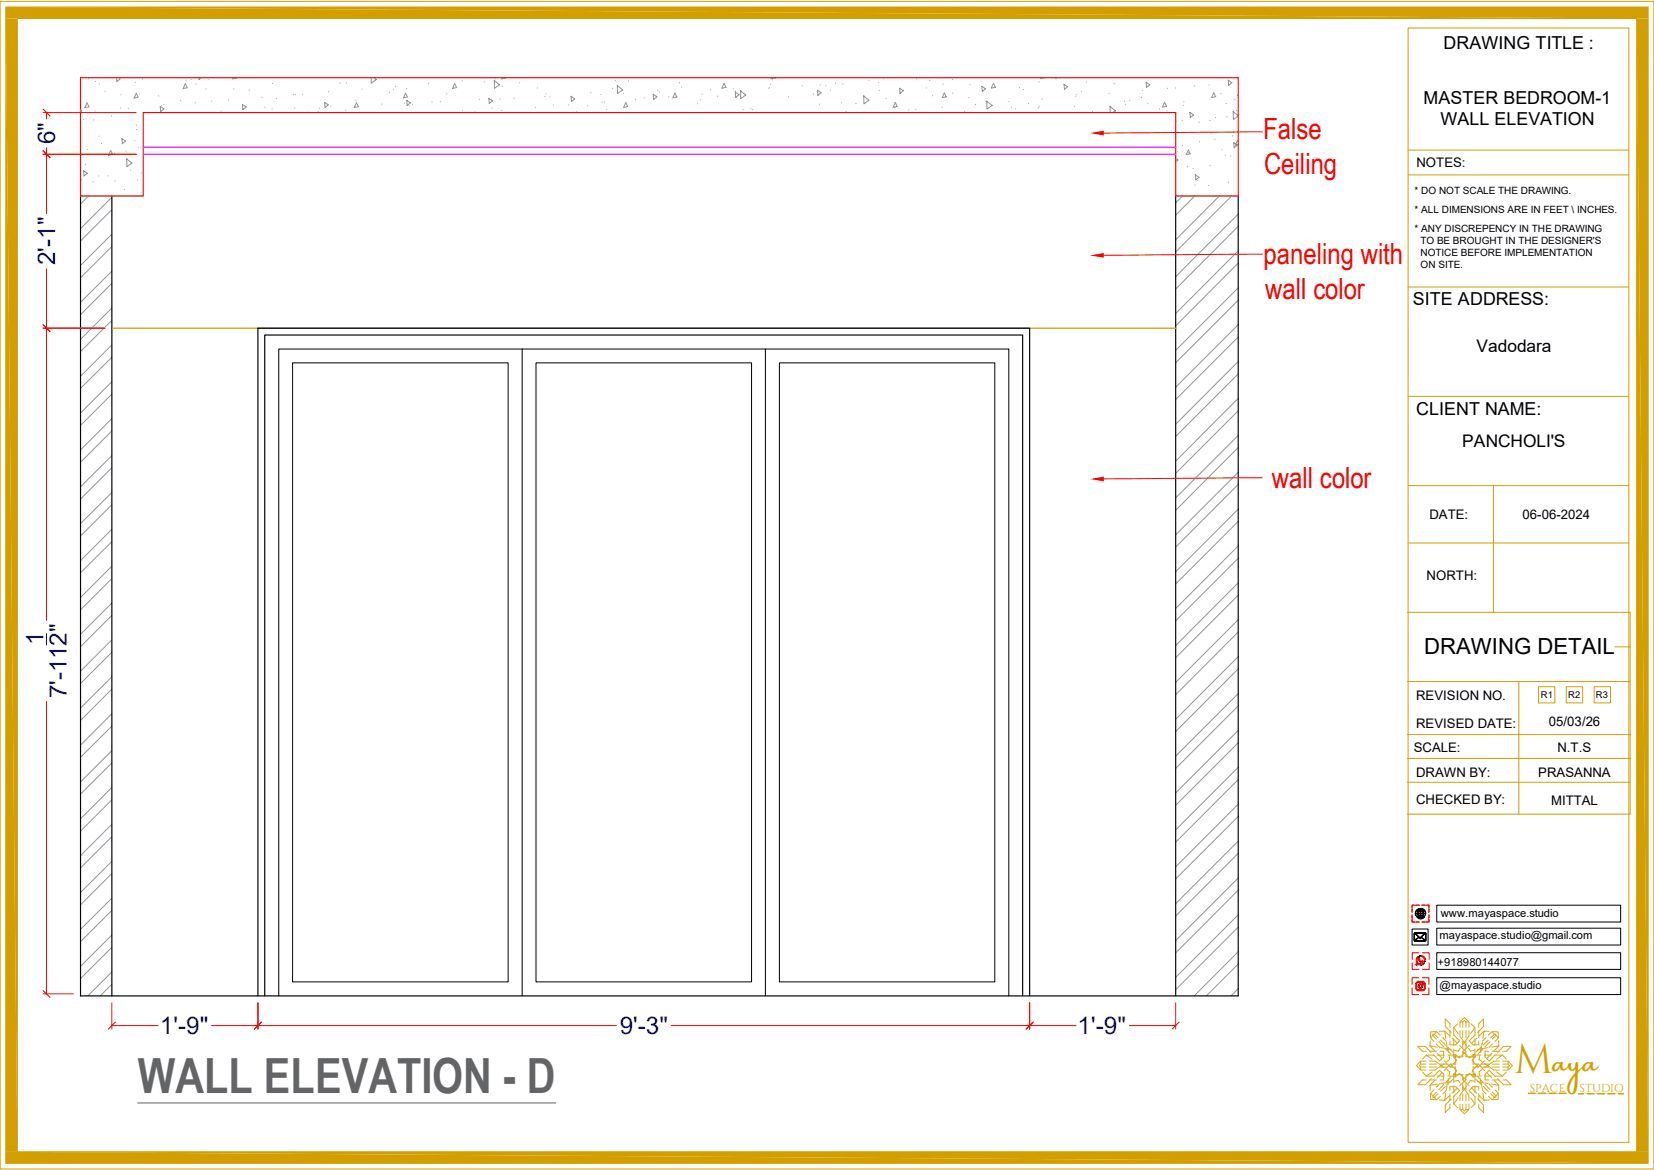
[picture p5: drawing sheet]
<svg xmlns="http://www.w3.org/2000/svg" width="420mm" height="297mm" viewBox="0 0 420 297" stroke-linecap="round" stroke-linejoin="round" font-family="sans-serif">
<g fill="none" stroke="#939598" stroke-width=".25">
<path d="M22.5 20h.1M29.6 19.7l.1 1 .8-.7M30.1 19.7l.4 .3M50.5 19.7v.5l.6-.5M60 19.7v.2l-1 .1 .1-.3M63.1 19.7l-.1 .1M72.8 19.8h.1M86.1 19.8h.1M94.2 19.7l.1 1.3M95 19.7l.5 .5-1.2 .9M125.8 19.8v.1M128.4 19.7l-1 .3 .1-.3"/>
<path d="M196.8 19.7l-1 .3 .1-.3M224.3 19.9h.1M232.8 20h.1M265.2 19.7l-1 .2 .1-.2M268.1 19.9h.1M269.4 19.7h.1M20.4 27.9l.3 .3-.3 .2M21.2 30.3h.1M22.1 26.1l.5 1-1.1 .2zM22.3 37.9v.1M23.7 30.4v.1M24.1 28.2h.1"/>
<path d="M24.2 20.7h.1M25.1 34.5v.1M25.2 21.3h.1M25.8 36.4h.1M26.7 23.2h.1M27.7 39.2v.1M28.1 38.2l.5 1-1 .2zM28.3 29.4v.1M29.2 38.9h.1M30.6 27.4v.1M30.7 24v.1M30.9 35.2l1 .6-.8 .7z"/>
<path d="M32 38.3v.1M32.6 27.5h.1M34.2 35.7h.1M34.3 20.9h.1M34.6 23.7l.5 1-1.1 .2zM34.7 31.8h.1M34.7 32.9h.1M35.2 37.4h.1M35.3 23.9v.1M36.2 20v.1M40.2 24.3v.1M40.7 27l.9 .6-.8 .7z"/>
<path d="M41.1 26.8h.1M41.6 26.5h.1M45.9 25.5v.1M47 21.3l.5 1-1 .2zM47.3 20.3v.1M48.6 20.1v.1M49.6 26.1h.1M49.7 21.3v.1M52.3 22.6h.1M53 20.1h.1M53.8 25.7h.1M56.1 28.2h.1"/>
<path d="M58 25.4h.1M59.4 22.6h.1M61.6 26.5l.9 .6-.8 .7zM63.3 22.9h.1M66.5 24.7h.1M67.3 27.2h.1M69.1 27.6v.1M69.2 21.2h.1M70.2 25h.1M74.5 24h.1M74.8 27.4h.1M75 24h.1"/>
<path d="M76.8 24v.1M78.1 28.6h-.1M80.8 28.4h.1M81.1 27.4v.1M82.4 26l1 .6-.9 .7zM83.4 23.3h.1M84 27h.1M86.4 21.1h.1M87.8 28h.1M88 21v.1M90.4 25.4h.1M90.5 26.1l.5 1-1 .2z"/>
<path d="M91.9 22.6h.1M96.9 26.4v.1M98.9 23.5h.1M99.9 22.6h.1M100.4 21.9h.1M102.7 26.2h.1M103 23.7l.5 .9-1.1 .2zM103.2 22.5v.1M103.3 25.5l.9 .6-.8 .7zM103.9 26.9h.1M104.7 26.6h.1M108.8 21.2v.1"/>
<path d="M109.7 25.9v.1M111.8 25.8h.1M113.5 23.8h.1M115.4 21.2l.6 1-1.1 .2zM117.3 20.5h.1M117.4 28.1v.1M120.6 28.4h.1M121.7 25.2h.1M123 20.8h.1M124.1 25l1 .6-.9 .7zM124.8 25.2h.1M124.9 27.4h.1"/>
<path d="M125.5 20.3l.1 2M125.5 20.4l1.3 1.1-1.2 .9M127 25.1h.1M127.4 28v.1M127.6 22h.1M130.5 24.9v.1M131.9 21h.1M135.9 27.3h.1M136.5 22.3v.1M138.3 24.4v.1M138.6 23.8h.1M139.7 24.6h.1"/>
<path d="M140.5 26.6v.1M144.4 26.6v.1M145 24.5l.9 .6-.8 .7zM146.5 28.6l-.1-.2v.2M149.2 26.8v.1M150 23.5h.1M152.6 24h.1M152.9 25.9v.1M153.5 25.9h.1M154.1 27.8v.1M155.6 22.4h.1M156.2 20.4v.1"/>
<path d="M156.8 21.6v2M156.8 21.8l1.3 1-1.3 .9M158.3 23.7v.1M158.9 26l.5 1.1-1 .2zM159.6 20.5v.1M161.3 25.2v.1M163.6 24.8v.1M165.9 23.9l.9 .7-.8 .7zM167 22.9h.1M167.5 23.3v.1M169.8 24.6h.1M171.4 23.6l.5 1-1 .2z"/>
<path d="M172.6 21h.1M173.1 22.1h.1M177.1 26.3v.1M177.9 25.3v.1M178.3 23.9h.1M180.4 22.8h.1M182.2 24.4h.1M183.9 21.2l.5 1-1.1 .2zM186.2 22.5v.1M186.6 23.2v.1M186.7 23.4l1 .6-.9 .7zM186.8 23.2h.1"/>
<path d="M188 22.9l.1 2M188 23.1l1.4 1-1.3 1M188.7 27.8h.1M190.7 27.6h.1M191.1 27.8v.1M195.2 22.5h.1M195.3 22.1v.1M195.7 21.4h.1M196.2 20.2v.1M200.2 24.6h.1M203.7 21.8h.1M206.5 23.8v.1"/>
<path d="M207.6 22.9l.9 .6-.8 .7zM208.1 26.4v.1M208.3 21.5v.1M209.7 21.8h.1M210.9 22.9h.1M212.2 21.1h.1M213.7 26.1h.1M214 21.3h.1M214.9 28.6l-.1-.2v.2M217.3 26.2v.1M219.3 24.3l.1 1.9M219.3 24.4l1.3 1-1.2 1"/>
<path d="M220.6 20.4h.1M223.1 20.9v.1M223.3 22.9v.1M225 25v.1M227.2 27.3h.1M227.3 26l.5 1-1 .2zM228.4 22.4l1 .6-.8 .7zM230.8 27.9h.1M232.5 27.7v.1M235.2 22.3v.1M236.1 20.4h.1M236.8 24.3h.1"/>
<path d="M239.2 27.2h.1M239.5 21.3v.1M239.8 23.6l.5 1-1 .2zM241.9 20.1v.1M241.9 23.6v.1M244.9 28.2v.1M246 24.8h.1M246.3 21.5h.1M247.7 26.5h.1M249.3 21.9l.9 .6-.8 .7zM250.3 25.8h.1M250.6 25.6v2"/>
<path d="M250.6 25.7l1.3 1.1-1.2 .9M252.3 21.2l.5 .9-1.1 .3zM256.2 25.8h.1M256.9 27.2h.1M257.9 27.6v.1M258.9 22.2v.1M259.8 22.7h.1M261.2 26.2v.1M263.7 27.4h.1M263.8 20.8h.1M263.9 27v.1M264.6 25.1h.1"/>
<path d="M270.2 21.4l.9 .6-.8 .7zM272.8 27v.1M273.1 24.4h.1M273.4 24h.1M274.7 23.2v.1M275.8 20.8v.1M277.4 28.3v.1M281.6 23.7h.1M281.9 26.9v1.7M281.9 27.1l1.3 1-.7 .5M282.9 21.2v.1M283.3 28.6v-.2l-.1 .2"/>
<path d="M285.5 25.7h.1M285.8 26.5h.1M286.9 25.5v.1M289.9 24.7v.1M290.1 23h.1M291 20.9l1 .6-.9 .7zM291.5 26.2h.1M294.4 27.6v.1M295.7 26l.5 1-1 .2zM296.3 28.1v.1M296.5 22.4h.1M298.5 22.3v.1"/>
<path d="M298.9 38.4v.1M300.2 30.5v.1M300.3 36.9v.1M300.5 26.7v.1M300.6 25.8h.1M301.8 38.1l.4 1-1 .1zM301.8 38.7v.1M302.1 28.5l1 .7-.8 .6zM303.3 21.8h.1M304.5 31v.1M304.6 36h.1M307 21.6h.1"/>
<path d="M307.3 30.6h.1M307.6 33.7v.1M308.2 23.5l.5 1.1-1 .2zM308.5 35.3v.1M308.7 29.8h.1M310 23.7v.1M310.3 38v.1M311.1 39.4h.1M311.4 26.2v.1M311.5 29.6h.1M311.9 20.4l.9 .6-.8 .7zM312.5 39.6v.1"/>
<path d="M313 34.5h.1M313.1 28.2l.1 2M313.1 28.4l1.3 1-1.2 1M313.3 33.5v.1M313.3 36.2l.9 .6-.8 .7zM313.6 25.2v.1M314 28v.1M314.2 24.2h.1M314.4 36l-.2-.4-.5 1.2 .7-.1M20.7 45.6v.1M21.2 43.3l.9 .7-.8 .7zM21.7 41.7v.1"/>
<path d="M22.5 49.7l-2.1 2.1M23.6 46.1v.1M25.1 44.7h.1M27.4 44.6v.1M28.4 50.1l-8 7.9M28.4 59.4l-8 8M28.4 53.2l-8 8M29.2 45.9v.1M31.6 48.1h.1M32.2 40.2v2M32.2 40.3l1.3 1.1-1.3 .9M33.2 43.2h.1"/>
<path d="M34.9 45.7h.1M35.9 43.9h.1M298.5 40.2l.6 .4-.6 .5M300.3 49.7l-1.8 1.8M301.5 42.3h.1M302.9 42.8h.1M303.4 49.7l-4.9 4.9M303.4 46.9v.1M303.5 44.4l1 .6-.8 .7zM304.2 45.8h.1M306.9 47.1h.1M307.3 42v.1"/>
<path d="M309.6 49.7l-11.1 11.2M312 46.2v.1M312.8 49.7l-14.3 14.3M314.4 54.4l-15.9 15.8M314.4 57.4l-15.9 16M28.4 68.8l-8 8M28.4 78.2l-8 7.9M28.4 62.6l-8 7.9M28.4 71.9l-8 8M314.4 63.7l-15.9 15.9M314.4 73.1l-15.9 15.8M314.4 66.8l-15.9 15.9"/>
<path d="M314.4 76.2l-15.9 15.9M28.4 87.5l-8 8M28.4 96.9l-8 8M28.4 81.3l-8 7.9M28.4 90.7l-8 7.9M314.4 82.4l-15.9 15.9M314.4 91.8l-15.9 15.9M314.4 85.6l-15.9 15.8M314.4 94.9l-15.9 15.9M28.4 106.3l-8 7.9M28.4 115.7l-8 7.9M28.4 100l-8 8"/>
<path d="M28.4 109.4l-8 7.9M28.4 118.7l-8 8M314.4 110.5l-15.9 15.9M314.4 119.9l-15.9 15.9M314.4 113.6l-15.9 15.9M314.4 101.1l-15.9 16M314.4 104.3l-15.9 15.8M28.4 125l-8 7.9M28.4 134.4l-8 7.9M28.4 128.1l-8 8M28.4 137.5l-8 7.9M314.4 129.2l-15.9 15.9"/>
<path d="M314.4 138.6l-15.9 15.9M314.4 123l-15.9 15.9M314.4 132.4l-15.9 15.9M28.4 143.7l-8 8M28.4 153.1l-8 7.9M28.4 146.9l-8 7.9M28.4 156.2l-8 8M314.4 148l-15.9 15.9M314.4 157.3l-15.9 15.9M314.4 141.7l-15.9 15.9M314.4 151.1l-15.9 15.9M28.4 162.4l-8 8"/>
<path d="M28.4 171.8l-8 7.9M28.4 165.6l-8 7.9M28.4 174.9l-8 8M314.4 166.7l-15.9 15.9M314.4 176.1l-15.9 15.8M314.4 160.4l-15.9 16M314.4 169.8l-15.9 15.9M314.4 179.2l-15.9 15.9M28.4 181.2l-8 7.9M28.4 190.5l-8 8M28.4 199.9l-8 8M28.4 184.3l-8 7.9"/>
<path d="M28.4 193.7l-8 7.9M314.4 185.4l-15.9 15.9M314.4 194.8l-15.9 15.9M314.4 188.6l-15.9 15.8M314.4 197.9l-15.9 15.9M28.4 209.3l-8 7.9M28.4 218.7l-8 7.9M28.4 203l-8 8M28.4 212.4l-8 7.9M314.4 204.1l-15.9 15.9M314.4 213.5l-15.9 15.9M314.4 207.3l-15.9 15.8"/>
<path d="M314.4 216.6l-15.9 15.9M28.4 228l-8 7.9M28.4 237.4l-8 7.9M28.4 221.7l-8 8M28.4 231.1l-8 8M314.4 222.9l-15.9 15.9M314.4 232.2l-15.9 15.9M314.4 226l-15.9 15.9M314.4 235.4l-15.9 15.8M28.4 246.7l-6.1 6.1M28.4 240.5l-8 7.9M28.4 249.9l-3 2.9"/>
<path d="M314.4 241.6l-11.2 11.2M314.4 251l-1.8 1.8M314.4 244.7l-8.1 8.1"/>
</g>
<path d="M20.4 49.7v203.1h294v-203.1M28.4 49.7v203.1M298.5 49.7v203.1M65.5 252.8v-169.5h196v169.5M67.2 252.8v-167.8h192.5v167.8" fill="none" stroke="#000" stroke-width=".3"/>
<path d="M20.4 19.7h294v30h-15.9v-21.1h-262.1v21.1h-16z" fill="none" stroke="#f00" stroke-width=".3"/>
<path d="M36.4 39.2h262.1M36.4 37.4h262.1" fill="none" stroke="#f0f" stroke-width=".3"/>
<path d="M28.4 83.3h270.1" fill="none" stroke="#dd6e00" stroke-width=".3"/>
<path d="M74.3 92.1h54.7v157.2h-54.7zM132.6 88.6v164.2M136.1 92.1h54.7v157.2h-54.7zM194.4 88.6v164.2M197.9 92.1h54.7v157.2h-54.7zM70.8 252.8v-164.2h185.4v164.2" fill="none" stroke="#000" stroke-width=".25"/>
<g fill="none" stroke="#f00" stroke-width=".25">
<path d="M10.9 38.3l1.8 1.7M10.9 27.7l1.8 1.8M10.9 39.2h23.7M10.9 28.6h23.7M11.8 28.6v1.6M11.8 37.5v16.7M11.8 68.2v89.3M10.9 82.4l1.8 1.8M10.9 83.3h15.7M11.8 178.1v74.2M10.9 251.5l1.8 1.7M10.9 252.3h7.8"/>
<path d="M28.4 254.6v6.6M29.3 259.5l-1.8 1.7M65.5 254.6v6.6M66.4 259.5l-1.8 1.7M261.5 254.6v6.6M262.3 259.5l-1.7 1.7M298.5 254.6v6.6M299.4 259.5l-1.8 1.7M28.4 260.4h11.8M53.7 260.4h102.8M170.4 260.4h102.8M286.8 260.4h11.7"/>
</g>
<path d="M11.8 160.8v2.9" fill="none" stroke="#00f" stroke-width=".25"/>
<path d="M276.7 33.8l3.6-.6v1.2z" fill="#f00"/>
<path d="M320.5 33.5l-40.2 .3" fill="none" stroke="#f00" stroke-width=".25"/>
<path d="M276.7 64.9l3.6-.7v1.2z" fill="#f00"/>
<path d="M320.5 64.5l-40.2 .3" fill="none" stroke="#f00" stroke-width=".25"/>
<path d="M276.7 121.6l3.6-.6v1.2z" fill="#f00"/>
<path d="M320.5 121.3l-40.2 .3" fill="none" stroke="#f00" stroke-width=".25"/>
<path d="M35 280h106.1" fill="none" stroke="#636466" stroke-width=".25"/>
<g fill="none" stroke="#e0ac11" stroke-width=".25">
<path d="M370.2 259.9l-1.1 1M370.8 259.3l1.1-.9 1 .9M371.4 259.4h-.7v1.4M371.4 259.4v1.4M371.8 259l-.4 .4M371.9 259l.3 .4M372.2 259.4h.8v1.4M372.2 259.4v1.4M373.5 259.9l1 1M360.6 269.5l-.9 1 .9 1M360.7 270.9v.8h1.4M360.7 270.9h1.4"/>
<path d="M360.7 270.1l-.3 .4 .3 .4M360.7 270.1h1.4M361.2 272.2l1 1M362.1 269.4h-1.4v.7M362.1 266.9h-.9l-1.2-1.3h1.9l1.5 1.6M362.2 273.2h1.9M362.2 267.8h1.9M362.2 267.8l-1 1.1M362.2 267.8l1.5 1.1M363 270.9h1.7M363 270.1h1.7M363 269.4h1.4"/>
<path d="M363 274.2h1.7M363 266.9h1.7M363.1 265.5l1.2 1.2M363.2 264.2l-.1 1.3 1.9 .3M363.2 277.7l.1 1.4M363.3 279.1l1.3 .1M363.4 273.9l-1.5 1.5h-1.9l1.2-1.2h.9M363.7 272.1l-1.5 1.1M363.9 262.8l-.7 .7 .9 .9M363.9 278.2v.3h.3M363.9 262.6h.3M363.9 262.5v.3"/>
<path d="M363.9 262.8l.8 1M364 273.2l1.5-1.5 1.1 1v1.5h-1M364.1 276.6l-.9 .9 .7 .7M364.2 262.6l.6-.7 .9 .9M364.2 262.6l.9 .8M364.3 274.3l-1.2 1.2M364.4 269.4l2.3 1.6M364.6 261.9l-1.3 .1-.1 1.3M364.7 265l.9 .9M364.7 277.2l-.8 1M364.9 267.4l1.2 1.2M365 275.2l-1.9 .3 .1 1.3"/>
<path d="M365 273.2h1.8M365 267.8h1.8M365.1 277.7l-.9 .8M365.4 264.4l1.2 1.3M365.5 261.8l1.4-.1 .2 1.9M365.6 275.1l-.9 .9M365.6 270.9h1.8M365.6 266.9h1v1.5l-1.1 .9-1.5-1.5M365.6 270.1h1.8M365.7 278.3l-.9 .9-.6-.7M365.8 264l1.2 1.3M365.8 265.9l1.9 .3 .1 1"/>
<path d="M366.1 272.4l-1.2 1.2M366.4 263.4l.8 .9M366.6 275.3l-1.2 1.3M366.7 270l-2.3 1.7h-1.4M366.7 271.7l1.2-1.2 .4 .4 .3-.4 1.3 1.3-.9 1M366.9 261.8l1.2 1.1M367 275.8l-1.2 1.2M367.1 277.5l-.2 1.8-1.4-.1M367.2 266.4l1.2 1.2M367.2 276.8l-.8 .9M367.3 264.5l.2 1.9 1 .1M367.4 271.5l.7 .6-.1 .9"/>
<path d="M367.7 267.8h1.9v2.3h-1.3M367.7 265.9l1.3 1.2M367.8 273.9l-.1 .9-1.9 .3M368 268l.1 .9-.7 .6M368.1 278.1l-1.2 1.2M368.2 260.8v-.9l-1.2-1.2v1.9l1.5 1.5M368.2 276.8v-1h1.5l.9 1.1-1.5 1.5M368.2 261.7v1.7M368.2 277.7v1.7M368.3 270.9h1.3v2.3h-1.9M368.4 273.4l-1.2 1.3M368.5 274.6l-1 .1-.2 1.9"/>
<path d="M368.5 279l-1.5 1.5v1.9l1.2-1.2v-.9M368.7 263.6l1.3 1.2M369 274l-1.3 1.2M369 268.3l.9 .9-1.3 1.3-.3-.4-.4 .4-1.2-1.2M369.1 267.8v.5h.5M369.1 262.7l1.5 1.5-.9 1h-1.5v-.9M369.1 266.3v2h2.3v-1.3M369.1 267.7h.6v.6M369.1 260.9v1.9M369.1 263.7v1.7M369.1 275.6v1.8M369.1 278.3v1.9"/>
<path d="M369.1 260.9l1.1 1.5M369.4 274.4l.9-.1 .5 .7M369.6 273.4l.9-.9 1.3 1.3-.4 .3 .4 .4-1.2 1.2M369.6 272.7h-.5v.5M369.7 272.8v.5h-.6M370 276.3l-1.3 1.2M370.2 278.7l-1.1 1.5M370.6 265.4l1.2 1.2-.4 .4 .4 .3-1.3 1.3-.9-.9M370.7 261.7v1.3M370.7 278v1.4M370.8 263.1l1 1.5-.5 .7M370.8 266.1l-.5 .7-.9-.1"/>
<path d="M371.3 275.7l.5 .7-1 1.6M371.4 274.2v-1.4h-2.3v1.9M371.4 261.6v1.8M371.4 264.3v1.8M371.4 275v1.8M371.4 277.7v1.7M372.2 274.2v-1.4h2.3v1.9M372.2 261.6v1.8M372.2 264.3v1.8M372.2 275v1.8M372.2 277.7v1.7M372.4 275.7l-.5 .7 1 1.6"/>
<path d="M372.9 266.1l.5 .7 .9-.1M372.9 263.1l-1 1.5 .5 .7M373 261.7v1.3M373 278v1.4M373.1 265.4l-1.2 1.2 .3 .4-.3 .3 1.3 1.3 .9-.9M373.4 278.7l1.1 1.5M373.7 276.3l1.3 1.2M374.1 272.8v.5h.4M374.1 272.7h.5v.5M374.1 273.4l-.9-.9-1.3 1.3 .3 .3-.3 .4 1.2 1.2M374.3 274.4l-.9-.1-.5 .7M374.5 266.3v2h-2.3v-1.3"/>
<path d="M374.5 267.7h-.4v.6M374.5 260.9v1.9M374.5 263.7v1.7M374.5 275.6v1.8M374.5 278.3v1.9M374.5 260.9l-1.1 1.5M374.6 262.7l-1.6 1.5 1 1h1.5v-.9M374.6 268.3l-.8 .9 1.2 1.3 .4-.4 .4 .4 1.1-1.2M374.6 267.8v.5h-.5M374.7 274l1.3 1.2M375 263.6l-1.3 1.2M375.2 279l1.5 1.5v1.9l-1.2-1.2v-.9"/>
<path d="M375.2 274.6l.9 .1 .3 1.9M375.3 273.4l1.2 1.3M375.4 270.9h-1.3v2.3h1.9M375.5 260.8v-.9l1.2-1.2v1.9l-1.5 1.5M375.5 261.7v1.7M375.5 276.8v-1h-1.5l-1 1.1 1.6 1.5M375.5 277.7v1.7M375.6 278.1l1.2 1.2M375.7 268l-.2 .9 .8 .6M375.9 273.9l.1 .9 1.9 .3M376 265.9l-1.3 1.2M376 267.8h-1.9v2.3h1.3"/>
<path d="M376.3 270.9h1.8M376.3 270.1h1.8M376.3 271.5l-.8 .6 .2 .9M376.4 276.8l.9 .9M376.4 264.5l-.3 1.9-.9 .1M376.5 266.4l-1.2 1.2M376.6 277.5l.2 1.8 1.4-.1M376.6 275.8l1.3 1.2M376.8 261.8l-1.2 1.1M376.9 273.2h1.8M376.9 267.8h1.8M376.9 271.7l-1.1-1.2-.4 .4-.4-.4-1.2 1.3 .8 1"/>
<path d="M377 270l.7 .5M377.1 275.3l1.2 1.3M377.3 263.4l-.9 .9M377.6 272.4l1.2 1.2M377.7 270.5l1.6 1.1M377.7 270.5l-.7 .5M377.9 265.9l-1.9 .3-.1 1M377.9 264l-1.3 1.3M378 278.3l.8 .9 .7-.7M378 266.9h-.9v1.5l1.1 .9 1.4-1.5M378.1 275.1l.9 .9M378.2 261.8l-1.4-.1-.2 1.9"/>
<path d="M378.3 264.4l-1.2 1.3M378.5 277.7l1 .8M378.8 275.2l1.8 .3-.1 1.3M378.8 267.4l-1.2 1.2M378.9 274.2h1.8M378.9 266.9h1.8M378.9 277.2l.9 1M379 270.9h1.7M379 270.1h1.7M379 265l-.9 .9M379.1 261.9l1.3 .1v1.3M379.3 269.4l-1.6 1.1"/>
<path d="M379.3 271.7h1.4M379.3 269.4h1.4M379.4 274.3l1.2 1.2M379.5 262.6l-.7-.7-.8 .9M379.5 262.6l-1 .8M379.5 262.6h.3M379.6 273.2h1.9M379.6 267.8h1.9M379.6 276.6l.9 .9-.7 .7M379.6 273.2l-1.4-1.5-1.1 1v1.5h.9M379.8 262.8l.7 .7-.9 .9M379.8 278.2v.3h-.3"/>
<path d="M379.8 262.5v.3M379.8 262.8l-.9 1M380 272.1l1.5 1.1M380.3 273.9l1.5 1.5h1.9l-1.2-1.2h-.9M380.4 279.1l-1.3 .1M380.4 277.7v1.4M380.5 264.2l.1 1.3-1.8 .3M380.6 265.5l-1.2 1.2M381.5 267.8l1 1.1M381.5 267.8l-1.5 1.1M381.6 269.4h1.3v.7M381.6 266.9h.9l1.2-1.3h-1.9l-1.5 1.6"/>
<path d="M381.6 270.9h1.3M381.6 270.1h1.3M382.5 272.2l-1 1M382.9 270.9v.8h-1.3M382.9 270.1l.4 .4-.4 .4M383.1 269.5l.9 1-.9 1M369.1 280.2l1.1 1M370.7 280.3v1.4h.7M370.8 281.8l1.1 .9 1-.9M371.4 280.3v1.4M371.4 281.7l.4 .3M372.2 280.3v1.4"/>
<path d="M372.2 281.7l-.3 .3M373 280.3v1.4h-.8M374.5 280.2l-1 1"/>
</g>
<g fill="#d39e00">
<path d="M1.5 1.8l417 2.9h-417z"/>
<path d="M1.5 1.8h417v2.9z"/>
<path d="M415.6 4.7l2.9 287.7h-2.9z"/>
<path d="M415.6 4.7h2.9v287.7z"/>
<path d="M1.5 4.7l2.9 287.7h-2.9z"/>
<path d="M1.5 4.7h2.9v287.7z"/>
<path d="M1.5 292.4l417 2.9h-417z"/>
<path d="M1.5 292.4h417v2.9z"/>
</g>
<g fill="none" stroke="#d39e00" stroke-width=".25">
<path d="M0 .3h419.9v296.5h-419.9zM1.5 1.8h417v293.5h-417zM4.4 4.7h411.2v287.7h-411.2zM357.5 7.1h56.1v282.9h-56.1zM357.5 38.1h56.1M357.5 44.4h56.1M357.5 72.9h56.1M357.5 100.6h56.1M357.5 123.3h56.1M357.5 137.8h56.1M379.2 123.3v32.1M357.4 155.4h56.5v51.3h-56.5"/>
<path d="M357.4 173h56.5M385.7 173v33.7M390.7 174.3h4.1v4.1h-4.1zM397.7 174.3h4.2v4.1h-4.2zM404.8 174.3h4.1v4.1h-4.1zM410 164.2h3.9M357.4 198.6h56.5M357.4 186.5h56.5M357.4 192.5h56.5M388.1 277.6h9.5M389.8 277.5l-1.7 .1h1.7M390.7 277.6h1.7"/>
<path d="M390.7 277.5h1.7M393.3 277.6h1.8M393.3 277.5h1.8M395.9 277.5h1.7l-1.7 .1M400.9 277.7h11.3M402.1 277.6h-1.2l1.2 .1M403 277.6h1.8M403 277.7h1.8M405.7 277.6h1.7M405.7 277.7h1.7M408.3 277.6h1.8M408.3 277.7h1.8"/>
<path d="M411 277.6l1.2 .1h-1.2"/>
</g>
<g fill="none" stroke="#000" stroke-width=".25">
<path d="M358.6 235.8h4v4.1h-4zM359.1 236.8l3 .1M359.1 238.8h3M359.2 236.8h2.8M359.2 238.9h2.8M359.2 236.9l1.1 1-1.1 .7zM359.3 236.7l2.7 .1 .1 1.8-.2 .3h-2.6M359.4 238.8h-.2l1.1-.8 .3 .2 .2-.2 1.1 .8h-.1M359.4 231.9h2.7M359.4 236.7l-.4 .3v1.6l.4 .3M359.5 232l.2 .7 .4-.2-.1-.5M359.6 231.3l.1-.1 .4 .2-.1 .5h-.5z"/>
<path d="M359.8 232.8l.3-.2 .5 .5zM359.8 231.1l.8-.4-.5 .5zM360 230.8a1.3 1.3 0 0 0-.5 1.6M360.1 232l.1 .5 .4-.1v-.4M360.2 231.4l.4 .1v.4h-.5zM360.3 232.6l.3-.1v.5zM360.6 230.8v.6l-.3-.1zM360.8 232.5l.3 .1-.3 .4zM360.8 231.5l.4-.1 .1 .5h-.5zM360.8 230.8l.3 .5-.3 .1zM360.9 237.9l1.1-1v1.7zM360.9 230.6a1.32 1.32 0 0 1 1.2 1.3h-2.7"/>
<path d="M361.3 232l-.1 .5-.4-.1v-.4M361.3 232.6l.3 .2-.8 .3zM361.4 232l-.1 .5 .4 .2 .2-.7M361.6 231.1l-.3 .1-.5-.5a1.16 1.16 0 0 1 1.1 1.2h-.5l-.1-.5 .4-.2M361.7 232.8a1.27 1.27 0 0 1-1.7 .3M361.8 236.8l-1.2 1.2-1.3-1.1M364.8 229.8h46.7v4.3h-46.7zM364.8 235.6h46.7v4.3h-46.7zM359.6 249.3h2.1M359.6 249.4h2.1M361.7 251.3h-2.1M364.8 241.9h46.7v4.2h-46.7z"/>
<path d="M364.8 248.2h46.7v4.3h-46.7z"/>
</g>
<g fill="#000">
<path d="M359 237h.2zM359 237l.2 .1zM359 237.1l.2 1.5zM359 238.6h.2zM359 238.6l.3 .1zM359 238.6h.4zM359 238.7h.2zM359 238.7h.3zM359.1 236.9h.3zM359.1 236.9h.1zM359.1 238.7l.1 .1zM359.1 238.7h.1z"/>
<path d="M359.1 238.8h.1zM359.1 238.8h.2zM359.1 236.9h.2zM359.1 238.8h.3zM359.2 236.9l1.2 1zM359.2 238.6h.2zM359.4 231.6l.1 .1zM359.4 231.7l.1 .2zM359.4 232l.1 .2zM359.4 232.2h.1zM359.4 232.2l.2 .1zM359.4 231.5l.1 .1z"/>
<path d="M359.4 231.5h.2l-.1 .1zM359.4 232.3l.2 .1zM359.4 231.5h.2zM359.5 231.4l.1 .1zM359.5 232.4l.1 .1zM359.5 231.3l.1 .1zM359.5 232.5l.2 .1zM359.5 231.2h.2zM359.5 232.6l.2 .1zM359.6 231.1l.4 .1zM359.6 231.2h.1zM359.6 232.7h.4z"/>
<path d="M359.6 232.7l.2 .1zM359.6 232.7h.4l-.2 .1zM359.7 231.1h.3zM359.7 232.8h.2zM359.7 231.1h.1zM359.7 231h.2zM359.7 232.8l.3 .1zM359.7 231.2h.3zM359.7 231.2h.4zM359.8 230.9l.1 .1zM359.8 230.9h.2zM359.8 231.2h.3z"/>
<path d="M359.8 232.6l.2 .1zM359.8 232.6h.3zM359.8 232.9l.3 .1zM359.8 231.2l.5 .1zM359.8 231.2h.5zM359.9 230.8h.2zM359.9 233h.3zM359.9 230.8h.3zM359.9 231.3h.4zM359.9 231.3h.6zM359.9 232.6h.4zM359.8 232.6h.5z"/>
<path d="M359.9 233l.4 .1zM360 231.3h.6zM360 231.6h.2zM360 231.6l.1 .3zM360 231.6h.2l-.1 .3zM360 232l.2 .2h-.2zM360 232l.2 .2zM360 232.2h.2zM360 232.2l.2 .2zM360 232.5h.5zM360 230.8h.3zM360 231.3l.6 .1z"/>
<path d="M360 231.4h.8zM360 231.4h1.3zM360 231.4h1.4zM360 232.5h.8zM360 232.5h.6zM360 233.1h.6zM359.2 238.6l.8-.6zM359.4 238.6l.9-.6zM360.1 230.7h1.2zM360.1 230.7l.2 .1zM360.1 230.7h.5zM360.1 231.4h1.3z"/>
<path d="M360.1 231.4l.1 .2h-.2zM360.1 231.4l.1 .2zM360.1 232.4l.1 .1zM360.1 232.5h1.2zM360.1 232.5h1.3zM360 232.5h1.4zM360.1 233.1h1.2zM360.1 233.1l1 .1zM360.1 232.6l.3 .1zM360 238h.3zM360.1 238h.2zM360.1 231.2h.2z"/>
<path d="M360.2 231.2h.1zM360.2 231.1l.1 .1zM360.2 231.1h.2l-.1 .1zM360.2 231.4h.8zM360.2 231.4h1zM360.2 232.7l.2 .1zM360.2 231.1h.2zM360.3 231.1h.1zM360.3 232.8l.2 .1zM360.1 238h.4zM360.3 237.9l.2 .1zM360.3 230.6l1 .1z"/>
<path d="M360.3 231h.2zM360.2 232.5h1zM360.3 232.4l.9 .1zM360.3 232.9l.3 .1zM360.3 233.2l.5 .1zM360.3 233.2h.8zM360.3 238h.3zM360.4 230.8l.1 .2zM360.4 230.8h.2l-.1 .2zM360.4 233h.2zM360.4 230.8h.4zM360.4 230.8h.2z"/>
<path d="M360.4 231.4h.6zM360.4 231.4l.4 .1zM360.4 232.4h.6zM360.3 232.4h.8zM360.4 232.4h.7zM360.4 233h.4zM360.4 233l.5 .1zM360.4 233h.6zM360.4 238h.4l-.2 .2zM360.5 233.1h.3zM360.5 233.1h.4zM360.4 230.8h.6z"/>
<path d="M360.6 230.7l.4 .1zM360.3 230.6h.8zM360.6 230.5l.5 .1zM360.6 230.8l.2 .5zM360.6 231.3l.2 .1zM360.6 231.5h.2zM360.6 231.5l.2 .4zM360.6 232l.2 .4zM360.6 232.4h.2zM360.6 232.4h.4zM360.6 232.5h.2zM360.6 232.5l.2 .5z"/>
<path d="M360.6 233h.2zM360.6 238h.2zM360.7 237.9l.3 .1zM360.8 230.8h.2zM360.8 232.5h.6zM360.8 230.8l.3 .1zM360.8 233h.2zM360.8 238h.3zM360.8 230.7l.6 .1zM360.9 238l1 .6zM360.9 230.9l.2 .2zM360.9 232.9h.2z"/>
<path d="M361 231.1h.2zM360.8 231.4h.6zM361 231.3h.4zM361 232.5l.5 .1zM361 232.8l.1 .1zM361 232.8h.1zM361 231.1l.3 .1zM361 232.7h.2zM361.1 230.8h.4zM360.8 233.1h.5zM361.1 233.1h.3zM361.1 231.2l.4 .1z"/>
<path d="M361.1 231.2h.5zM361.1 232.6h.2zM361.1 232.6l.1 .1h-.2zM361.1 232.6h.2l-.1 .1zM361.1 231.3h.4zM361.1 232.6h.4zM361.1 232.6h.5zM361.2 231.4l.2 .2zM361.3 230.8h.2zM361.3 230.8l.4 .1zM361.3 231.6h.1zM361.3 231.6l.1 .3h-.1z"/>
<path d="M361.3 231.6l.1 .3zM361.3 232l.1 .2zM361.3 232h.1v.2zM361.3 232.2h.1zM361.3 232.2l.1 .3h-.2zM361.3 232.2l.1 .3zM361.3 232.6h.3zM361.3 233h.2zM361.3 231.2h.3zM361.3 232.6l.4 .1zM361.4 231.2h.3zM361.4 232.7h.4z"/>
<path d="M361.4 230.9l.3 .1zM361.4 231.1l.3 .1zM361.4 232.7l.4 .1zM361.4 232.7h.4v.1zM361.4 232.9h.3zM361.5 231l.3 .1zM361.4 231.1h.3zM361.5 231.1h.2zM361.5 232.8h.2zM361.6 231.1h.2zM361.6 232.8h.2zM361.6 231.1l.2 .1z"/>
<path d="M361.7 231.2h.2zM361.7 231.2h.1zM361.7 231.2l.2 .1zM361.7 232.6l.1 .1zM361.7 232.6h.2zM361.7 231.3l.3 .1zM361.7 238.6h.3zM361.8 232.5l.1 .1h-.2zM361.8 232.5l.1 .1zM361.8 236.9h.3zM360.7 237.9l1.1-1zM361.8 236.9h.1l-1 1z"/>
<path d="M361.8 238.6l.3 .1zM361.8 231.4h.2zM361.8 231.4l.2 .2zM361.8 232.4h.2zM361.8 238.7h.3zM361.9 232.3l.1 .1zM361.9 238.8h.2zM361.8 238.8h.3zM361.9 231.6l.1 .1zM361.9 231.7l.2 .2zM361.9 232l.1 .2zM361.9 232h.2l-.1 .2z"/>
<path d="M361.9 232.2h.1zM361.9 232.2l.1 .1zM361.9 238.7l.2 .1zM361.9 238.7h.2zM361.9 236.9h.2zM362 236.9h.1zM362 236.9l.1 .1zM362 237h.1zM362 237l.1 .1zM362 237.1l.1 1.5zM362 238.6h.1zM359.5 249.6h.3z"/>
<path d="M359.5 249.6l.2 .1zM359.5 249.7h.2zM359.5 249.7l.2 .1zM359.5 249.8l.2 1.1h-.2zM359.5 249.8h.2v1.1zM359.5 250.9h.2zM359.5 250.9l.2 .1zM359.5 251h.3zM359.5 251l.3 .1zM359.5 251.1h.3zM359.5 244.9h.4zM359.5 244.9h.7z"/>
<path d="M359.5 244.9h.3zM359.5 244.9h.2zM359.5 244.9l.2 .1zM359.5 245h.2zM359.5 249.5l.3 .1zM359.5 249.5h.3zM359.5 251.1l.4 .1zM359.6 243.5l.2 .1zM359.6 243.5h.3zM359.6 243.6l.2 .1zM359.6 243.7l.2 .1zM359.6 243.8l.2 .1z"/>
<path d="M359.6 243.9l.3 .2zM359.6 244.1h.3zM359.6 244.6l1 .1zM359.6 244.7h1zM359.6 244.7h1.2zM359.6 244.7h1.9zM359.6 244.7l1.8 .2h-1.9zM359.6 244.7h1.9l-.1 .2zM359.6 249.5h.3zM359.6 251.2h.3zM359.6 251.2h.4zM359.6 243.4h.3z"/>
<path d="M359.6 243.4l.3 .1h-.3zM359.6 243.4h.3v.1zM359.6 244.1l.4 .2h-.3zM359.6 244.1l.4 .2zM359.6 249.4h.4zM359.6 249.4h.5zM359.6 249.4l.3 .1zM359.6 251.2l.4 .1zM359.6 251.3h.5zM359.7 244.3h.3zM359.7 244.3l.2 .3h-.3zM359.7 244.3h.3l-.1 .3z"/>
<path d="M359.7 243.2h.3zM359.7 243.2l.2 .2h-.3zM359.7 243.2h.3l-.1 .2zM359.7 249.3l2 .1zM359.7 251.4l1.8 .1zM359.7 251.4h2zM359.8 243.1l.2 .1zM359.8 243.1h.3zM359.9 243h.4zM359.9 243l.2 .1h-.3zM359.9 243h.4l-.2 .1zM359.9 244.6h.5z"/>
<path d="M359.7 249.3h2zM359.9 249.2l1.8 .1zM359.9 251.5h1.5zM359.9 251.5h1.6zM360 242.9l.3 .1zM360 242.9h.4zM360 242.8h.6zM360 242.8h.8zM359.9 249.2h1.6zM360 249.1l1.5 .1zM360 251.5h1.3zM360 251.5h1.4z"/>
<path d="M360 242.8h1.5zM360 250.3l.3 .1zM360.1 250.1h.3zM360.1 250.1l.2 .1zM360.1 250.2h.2zM360.1 250.2l.2 .1zM360.1 250.3h.2zM360.1 250.4h.2zM360.1 250.4l.3 .1zM360.1 250.5l.3 .1zM360.1 250.6h.3zM360.1 243.5h.5z"/>
<path d="M360 249.1h1.4zM360.1 249.1h1.3zM360.1 250l.3 .1zM360.1 250h.4zM360.1 250.6h.4zM360.1 250.6l.4 .1zM360.2 242.7l1.3 .1zM360.2 243.4h.4zM360.2 243.4l.4 .1zM360.2 243.5h.4zM360.2 243.5l.3 .1zM360.2 243.6h.3z"/>
<path d="M360.2 243.6l.3 .1zM360.2 249.9l.4 .1zM360.2 249.9h.5zM360.2 250h.3zM360.2 250h.4zM360.2 250.7h.3zM360.2 250.7h.4zM360.2 250.7h.5zM360.2 250.7h.9zM360.2 250.7h1zM360.2 244.9h1.2zM360.2 244.9h.9z"/>
<path d="M360.2 243.3l.3 .1zM360.2 243.7h.3zM360.2 243.7l.4 .1zM360.2 249.9h1zM360.2 250.7l.9 .1zM360.2 242.7h1.2zM360.3 242.7h1.1zM360.3 244.6h.1zM360.2 243.3h.3zM360.3 243.2l.2 .1zM360.3 243.8h.3zM360.3 243.2h.1z"/>
<path d="M360.3 243.2h.2zM360.3 243.8l.4 .1zM360.2 249.9h.9zM360.3 249.8l.8 .1zM360.3 250.8l.7 .1zM360.3 250.8h.8zM360.3 242.7h1zM360.4 242.6l.9 .1zM360.4 243.9l.4 .1zM360.4 244l.5 .1zM360.4 244.9h.7zM360.3 249.8h.8z"/>
<path d="M360.4 249.8h.7zM360.4 250.9l.5 .1zM360.4 250.9h.6zM360.4 242.6h.7zM360.5 242.6h.6zM360.5 244.9l.4 .1zM360.5 244.9h.6zM360.5 244.1h.4zM360.5 244.1h.9zM360.4 249.8h.6zM360.5 249.7l.5 .1zM360.5 251h.3z"/>
<path d="M360.5 251h.4zM360.6 244.1h.8zM360.6 244.1l.8 .1zM360.6 242.6h.5zM360.6 245h.3zM360.6 244.2h.8zM360.5 249.7h.4zM360.6 249.7h.3zM360.6 242.6h.3zM360.7 244.2h.7zM360.7 244.2l.6 .1zM360.7 249.9l.5 .1z"/>
<path d="M360.8 242.8h.8zM360.8 244.3h.5zM360.8 250h.4zM360.7 250.7h.5zM360.8 250.7h.4zM360.9 244.3h.3zM360.9 244.3h.4zM360.9 250h.4zM360.9 250.7h.3zM360.8 244.7h.7zM360.9 244.7h.7zM360.9 244.1h.5z"/>
<path d="M360.9 250l.4 .1zM360.9 250.6h.4zM361 242.8h.6zM361 242.8l.6 .1zM361 244.1h.4zM361 244.3h.2zM361 250.1h.3zM361 250.6h.3zM361 244l.4 .1zM361 250.1l.3 .1zM361 250.5h.3zM361.1 244h.1z"/>
<path d="M361 244h.4zM361.1 244h.3zM361.1 244.3h.1zM361.1 250.2h.2zM361.1 250.2l.2 .1zM361.1 250.3h.2zM361.1 250.3l.2 .1zM361.1 250.4h.2zM361.1 250.4l.2 .1zM361.1 244.6h.5zM361.2 242.9l.5 .1zM361.2 249.6h.3z"/>
<path d="M361.2 249.6l.3 .1zM361.2 249.7h.3zM361.2 249.7l.3 .1zM361.2 249.8h.2zM361.2 249.8h.3zM361.2 249.6h.2zM361.2 249.8l.2 .1zM361.2 249.9h.2zM361.3 244.6h.4zM361.3 249.4h.5zM361.3 249.6h.1zM361.3 249.9h.1z"/>
<path d="M361.3 243h.4zM361.4 243l.4 .1zM361.4 249.4h.4zM361.3 251.3h.4zM361.4 251.3h.4zM361.4 249.4l.4 .1zM361.4 251.2l.4 .1zM361.4 244.4l.3 .2h-.4zM361.4 244.4h.4l-.1 .2zM361.5 243.1l.4 .1zM361.5 249.5h.3zM361.4 251.2h.4z"/>
<path d="M361.5 251.2h.3zM361.5 243.2h.4zM361.4 244.4h.4zM361.5 244.3h.3zM361.5 249.5h.4zM361.6 243.2l.3 .2zM361.6 244.3h.3zM361.6 249.5l.3 .1zM361.6 251.1h.3zM361.6 249.6h.3zM361.6 249.6l.3 .1zM361.6 251l.3 .1z"/>
<path d="M361.6 251h.3zM361.7 243.4h.2zM361.7 243.4l.3 .2h-.3zM361.7 243.4h.2l.1 .2zM361.7 244.1h.2zM361.7 244.1l.2 .2h-.3zM361.7 244.1h.2v.2zM361.7 249.7h.2zM361.7 249.7l.2 .1zM361.7 249.8l.2 1.1h-.2zM361.7 249.8h.2v1.1zM361.7 250.9h.2z"/>
<path d="M361.7 250.9l.2 .1zM361.7 251h.2zM361.7 243.6l.3 .1zM361.7 243.9l.3 .1zM361.7 244l.2 .1h-.2zM361.7 244h.3l-.1 .1zM361.7 243.7l.3 .1zM361.7 243.8l.3 .1h-.3zM361.7 243.8l.3 .1z"/>
</g>
<g fill="none" stroke="#f00" stroke-width=".25">
<path d="M358.6 232.4v1.7h1.7M358.6 233.5v.6h.6M358.6 230.8v.9M358.6 232.2v.8M359.2 229.8h-.6v.6M359.6 234.1h.9M359.6 229.8h.9M360.3 229.8h-1.7v1.7M360.9 229.8h.9M361.1 229.8h1.7v1.7M362.2 229.8h.6v.6M362.8 233.5v.6h-.6"/>
<path d="M362.8 230.8v.9M362.8 232.2v1.9h-1.9M358.6 250.8v1.7h1.7M358.6 244.4v1.7h1.7M359.7 249.3l1.6-.2 .4 .2 .2 .3v1.4l-.2 .4-1.6 .1-.5-.2-.1-1.7zM359.8 249.5l.3-.1 1.5 .1v1.6l-.2 .2-1.4-.1-.3-.2zM360 243.3l-.1 1.3h1.3M360 242.8l-.4 .6-.1 1.6 .7-.1a1.24 1.24 0 0 0 1.5-.4M360.1 250.3l.3 .6h.6M360.2 243.2h.2l.2 .6 .3 .3 .5-.1v.2a.81 .81 0 0 1-.9-.1 .81 .81 0 0 1-.3-.9zM360.3 248.2h-1.7v1.7M360.3 241.9h-1.7v1.6"/>
<path d="M360.4 249.8h.7l.2 .5M360.7 242.8a.91 .91 0 0 1 1 1.1M360.9 242.6a1.14 1.14 0 0 1 1.1 1.1M361.1 248.2h1.7v1.7M361.2 241.9h1.7v1.6M362.8 250.8v1.7h-1.7M362.9 244.4v1.7h-1.7"/>
<circle cx="360.7" cy="250.3" r=".38"/>
<circle cx="361.3" cy="249.7" r=".15"/>
</g>
<text font-size="12.3" fill="#636466" x="35" y="277.4">WALL ELEVATION - D</text>
<text font-size="10.5" fill="#d39e00" x="384.6" y="272.4">M</text>
<text font-size="7.5" fill="#d39e00" x="394.3" y="272.4">aya</text>
<g font-size="7.4" fill="#f00">
<text x="320.8" y="35.4">False</text>
<text x="321" y="44.2">Ceiling</text>
<text x="320.8" y="67.1">paneling with</text>
<text x="321.3" y="75.9">wall color</text>
<text x="323" y="123.9">wall color</text>
</g>
<g font-size="6.2" fill="#00f">
<text x="14" y="36.7" transform="rotate(-90 14 36.7)">6&quot;</text>
<text x="14" y="67.3" transform="rotate(-90 14 67.3)">2'-1&quot;</text>
<text x="11" y="163.8" transform="rotate(-90 11 163.8)">1</text>
<text x="17" y="177.3" transform="rotate(-90 17 177.3)">7'-112&quot;</text>
<text x="40.6" y="262.6">1'-9&quot;</text>
<text x="157.4" y="262.6">9'-3&quot;</text>
<text x="273.6" y="262.6">1'-9&quot;</text>
</g>
<text font-size="5.6" x="361.6" y="166">DRAWING DETAIL</text>
<g font-size="4.5">
<text x="366.6" y="12.4">DRAWING TITLE :</text>
<text x="361.4" y="26.5">MASTER BEDROOM-1</text>
<text x="365.8" y="31.7">WALL ELEVATION</text>
<text x="358.8" y="77.5">SITE ADDRESS:</text>
<text x="359.6" y="105.2">CLIENT NAME:</text>
</g>
<g font-size="4.4">
<text x="374.9" y="89.3">Vadodara</text>
<text x="371.3" y="113.5">PANCHOLI'S</text>
</g>
<g font-size="3.3">
<text x="359.7" y="42.3">NOTES:</text>
<text x="363" y="131.8">DATE:</text>
<text x="386.6" y="131.8">06-06-2024</text>
<text x="362.2" y="147.2">NORTH:</text>
<text x="359.6" y="177.8">REVISION NO.</text>
<text x="359.6" y="184.9">REVISED DATE:</text>
<text x="393.3" y="184.3">05/03/26</text>
<text x="359" y="191">SCALE:</text>
<text x="395.5" y="190.9">N.T.S</text>
<text x="359.6" y="197.1">DRAWN BY:</text>
<text x="390.6" y="197.1">PRASANNA</text>
<text x="359.6" y="204.1">CHECKED BY:</text>
<text x="393.9" y="204.5">MITTAL</text>
</g>
<g font-size="2.9" fill="#d39e00">
<text x="388.5" y="277.2">SPACE</text>
<text x="401.1" y="277.2">STUDIO</text>
</g>
<g font-size="2.8">
<text x="365.8" y="232.7">www.mayaspace.studio</text>
<text x="365.5" y="238.5">mayaspace.studio@gmail.com</text>
<text x="365" y="245.2">+918980144077</text>
<text x="365.5" y="251">@mayaspace.studio</text>
</g>
<g font-size="2.5">
<text x="359.2" y="49.4">* DO NOT SCALE THE DRAWING.</text>
<text x="359.2" y="54.1">* ALL DIMENSIONS ARE IN FEET \ INCHES.</text>
<text x="359.2" y="59">* ANY DISCREPENCY IN THE DRAWING</text>
<text x="360.7" y="62">TO BE BROUGHT IN THE DESIGNER'S</text>
<text x="360.7" y="65.1">NOTICE BEFORE IMPLEMENTATION</text>
<text x="360.7" y="68.1">ON SITE.</text>
</g>
<g font-size="2.4">
<text x="391.3" y="177.2">R1</text>
<text x="398.2" y="177.2">R2</text>
<text x="405.3" y="177.2">R3</text>
</g>
</svg>
